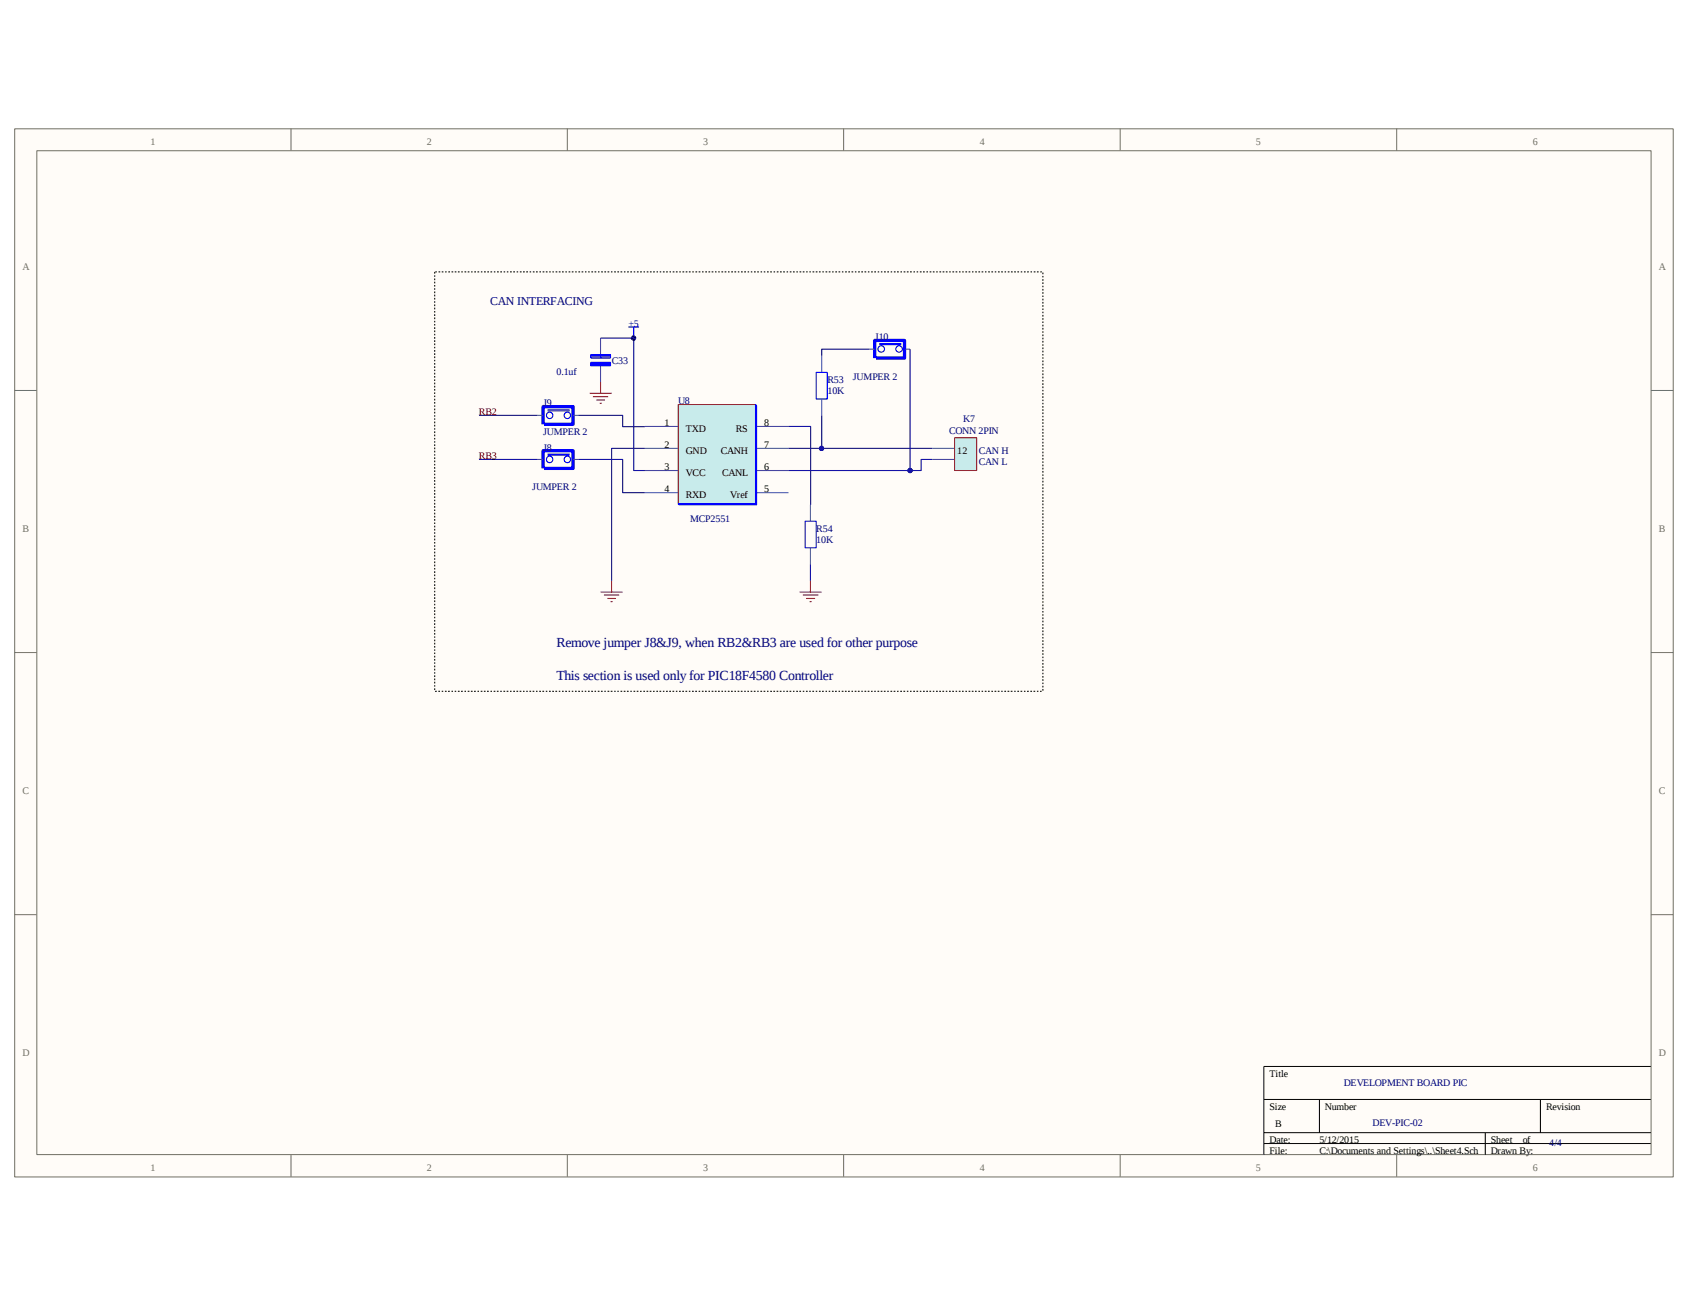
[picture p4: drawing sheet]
<svg xmlns="http://www.w3.org/2000/svg" width="279mm" height="216mm" viewBox="0 0 279 216" stroke-linecap="round" stroke-linejoin="round" font-family="sans-serif">
<path d="M2.5 21.4h274.8v173.6h-274.8z" fill-rule="evenodd" fill="#fffcf8"/>
<path d="M2.4 21.3h274.9v173.7h-274.9z" fill="none" stroke="#706f64" stroke-width=".17"/>
<path d="M6.1 25h267.5v166.3h-267.5z" fill-rule="evenodd" fill="#fffcf8"/>
<g fill="none" stroke="#706f64" stroke-width=".17">
<path d="M6.1 25h267.5v166.3h-267.5zM48.2 21.3v3.6M94 21.3v3.6M139.8 21.3v3.6M185.6 21.3v3.6M231.5 21.3v3.6M2.4 64.7h3.7M273.6 64.7h3.7M2.4 108.1h3.7M273.6 108.1h3.7M2.4 151.6h3.7M273.6 151.6h3.7"/>
<path d="M48.2 191.3v3.7M94 191.3v3.7M139.8 191.3v3.7M185.6 191.3v3.7M231.5 191.3v3.7"/>
</g>
<path d="M273.6 176.7h-64.2v14.6M209.4 182.2h64.2M209.4 187.7h64.2M209.4 189.5h64.2M218.7 182.2v5.5M246.1 187.7v3.6M255.3 182.2v5.5" fill="none" stroke="#000" stroke-width=".17"/>
<path d="M112.4 67.1h12.8v16.4h-12.8z" fill-rule="evenodd" fill="#c8ebeb"/>
<path d="M112.4 67h12.8v16.5h-12.8z" fill="none" stroke="#800000" stroke-width=".17"/>
<path d="M136.2 58.9v2.8M106.9 70.7h5.5M106.9 78h5.5M106.9 74.3h5.5M125.2 70.7h5.5M125.2 78h5.5M125.2 74.3h5.5M136.2 66.1v2.7M106.9 81.6h5.5M125.2 81.6h5.5M134.3 83.6v2.8M134.3 90.8v2.7" fill="none" stroke="#3465a4" stroke-width=".18"/>
<path d="M125.2 67l.2 .2v16.4h-12.9l-.1-.1h12.8zM135.3 61.7h1.8v4.4h-1.8zM133.4 86.4h1.9v4.4h-1.9z" fill="none" stroke="#00f" stroke-width=".18"/>
<path d="M145 59.3v-2.9h4.9v2.9h-4.7" fill="none" stroke="#00f" stroke-width=".54"/>
<circle cx="146" cy="57.8" r=".54" fill="#fffcf8"/>
<circle cx="146" cy="57.8" r=".54" fill="none" stroke="#00f" stroke-width=".18"/>
<circle cx="149" cy="57.8" r=".54" fill="#fffcf8"/>
<g fill="none" stroke="#00f" stroke-width=".18">
<path d="M145.7 57.1h3.7M145.7 56.9h3.7"/>
<circle cx="149" cy="57.8" r=".54"/>
</g>
<path d="M144.1 57.9h.9M149.9 57.9h.9" fill="none" stroke="#3465a4" stroke-width=".18"/>
<path d="M90 70.3v-2.9h5v2.9h-4.8" fill="none" stroke="#00f" stroke-width=".54"/>
<circle cx="91.1" cy="68.8" r=".53" fill="#fffcf8"/>
<circle cx="91.1" cy="68.8" r=".53" fill="none" stroke="#00f" stroke-width=".18"/>
<circle cx="94" cy="68.8" r=".53" fill="#fffcf8"/>
<g fill="none" stroke="#00f" stroke-width=".18">
<path d="M90.7 68.1h3.7M90.7 67.9h3.7"/>
<circle cx="94" cy="68.8" r=".53"/>
</g>
<path d="M89.1 68.8h.9M95 68.8h.8" fill="none" stroke="#3465a4" stroke-width=".18"/>
<path d="M90 77.6v-2.9h5v2.9h-4.8" fill="none" stroke="#00f" stroke-width=".54"/>
<circle cx="91.1" cy="76.1" r=".54" fill="#fffcf8"/>
<circle cx="91.1" cy="76.1" r=".54" fill="none" stroke="#00f" stroke-width=".18"/>
<circle cx="94" cy="76.1" r=".54" fill="#fffcf8"/>
<g fill="none" stroke="#00f" stroke-width=".18">
<path d="M90.7 75.4h3.7M90.7 75.2h3.7"/>
<circle cx="94" cy="76.1" r=".54"/>
</g>
<path d="M89.1 76.1h.9M95 76.1h.8" fill="none" stroke="#3465a4" stroke-width=".18"/>
<path d="M79.4 76.1h9.7M79.4 68.8h9.7M95.8 76.1h7.4v5.5h3.7M95.8 68.8h7.4v1.9h3.7M130.7 70.7h3.6v12.9" fill="none" stroke="#000080" stroke-width=".18"/>
<path d="M158.3 72.6h3.6v5.4h-3.6z" fill-rule="evenodd" fill="#c8ebeb"/>
<path d="M158.2 72.5h3.7v5.5h-3.7z" fill="none" stroke="#800000" stroke-width=".17"/>
<path d="M99.5 56v2.8M99.5 60.6v2.7M154.5 74.3h3.7M154.5 76.1h3.7" fill="none" stroke="#3465a4" stroke-width=".18"/>
<path d="M99.5 56h5.5v22h1.9M144.1 57.9h-7.9v1M150.8 57.9v20.1M106.9 74.3h-5.5v21.9M130.7 74.3h23.8M136.2 68.8v5.5M154.5 76.1h-1.9v1.9h-21.9M134.3 93.5v2.7" fill="none" stroke="#000080" stroke-width=".18"/>
<g fill="none" stroke="#f00" stroke-width=".18">
<path d="M97.7 65.2h3.7M98.2 65.7h2.6M98.8 66.3h1.5M99.4 66.8h.3M99.5 63.3v1.9M99.5 98.1h3.7M100.1 98.6h2.5M100.6 99.2h1.5M101.2 99.7h.3M101.4 96.2v1.9M132.5 98.1h3.7M133 98.6h2.6"/>
<path d="M133.6 99.2h1.5M134.2 99.7h.3M134.3 96.2v1.9"/>
</g>
<path d="M97.9 58.8h3.3v.5h-3.3zM97.9 59.2h3.3M97.9 58.9h3.3M99.5 58.8v.5M104.1 54.2h1.8M105 54.2v1.8M97.9 60h3.3v.6h-3.3zM97.9 60.2h3.3M97.9 60.4h3.3M99.5 60v.6" fill="none" stroke="#00f" stroke-width=".18"/>
<g fill="none" stroke="#000" stroke-width=".18">
<path d="M72 45v.3M72 45.6v.3M72 46.1v.3M72 46.7v.3M72 47.2v.3M72 47.8v.2M72 48.3v.3M72 48.8v.3M72 49.4v.2M72 49.9v.3M72 50.4v.3M72 51v.3"/>
<path d="M72 51.5v.3M72 52.1v.3M72 52.6v.3M72 53.2v.2M72 53.7v.2M72 54.2v.3M72 54.8v.2M72 55.3v.3M72 55.8v.3M72 56.4v.3M72 56.9v.3M72 57.5v.2"/>
<path d="M72 58v.3M72 58.5v.3M72 59.1v.2M72 59.6v.3M72.1 45h.3M72.7 45h.3M73.2 45h.3M73.8 45h.2M74.3 45h.3M74.8 45h.3M75.4 45h.2M75.9 45h.3"/>
<path d="M76.4 45h.3M77 45h.3M77.5 45h.3M78.1 45h.2M78.6 45h.3M79.1 45h.3M79.7 45h.2M80.2 45h.3M80.8 45h.2M81.3 45h.3M81.8 45h.3M82.4 45h.3"/>
<path d="M82.9 45h.3M83.5 45h.2M84 45h.2M84.5 45h.3M85.1 45h.2M85.6 45h.3M86.1 45h.3M86.7 45h.3M87.2 45h.3M87.8 45h.2M88.3 45h.3M88.8 45h.3"/>
<path d="M89.4 45h.2M89.9 45h.3M90.5 45h.2M91 45h.3M91.5 45h.3M92.1 45h.3M92.6 45h.3M93.1 45h.3M93.7 45h.2M94.2 45h.3M94.8 45h.2M95.3 45h.3"/>
<path d="M95.8 45h.3M96.4 45h.3M96.9 45h.3M97.5 45h.2M98 45h.3M98.5 45h.3M99.1 45h.2M99.6 45h.3M100.2 45h.2M100.7 45h.3M101.2 45h.3M101.8 45h.3"/>
<path d="M102.3 45h.3M102.8 45h.3M103.4 45h.2M103.9 45h.3M104.5 45h.2M105 45h.3M105.6 45h.2M106.1 45h.3M106.6 45h.3M107.2 45h.3M107.7 45h.3M108.2 45h.3"/>
<path d="M108.8 45h.2M109.3 45h.3M109.9 45h.2M110.4 45h.3M110.9 45h.3M111.5 45h.3M112 45h.3M112.6 45h.2M113.1 45h.3M113.6 45h.3M114.2 45h.2M114.7 45h.3"/>
<path d="M115.3 45h.2M115.8 45h.3M116.3 45h.3M116.9 45h.3M117.4 45h.3M117.9 45h.3M118.5 45h.2M119 45h.3M119.6 45h.2M120.1 45h.3M120.6 45h.3M121.2 45h.3"/>
<path d="M121.7 45h.3M122.3 45h.2M122.8 45h.3M123.3 45h.3M123.9 45h.2M124.4 45h.3M125 45h.2M125.5 45h.3M126 45h.3M126.6 45h.2M127.1 45h.3M127.6 45h.3"/>
<path d="M128.2 45h.2M128.7 45h.3M129.3 45h.2M129.8 45h.3M130.4 45h.2M130.9 45h.3M131.4 45h.3M132 45h.2M132.5 45h.3M133 45h.3M133.6 45h.2M134.1 45h.3"/>
<path d="M134.7 45h.2M135.2 45h.3M135.7 45h.3M136.3 45h.2M136.8 45h.3M137.3 45h.3M137.9 45h.2M138.4 45h.3M139 45h.2M139.5 45h.3M140.1 45h.2M140.6 45h.3"/>
<path d="M141.1 45h.3M141.7 45h.2M142.2 45h.3M142.7 45h.3M143.3 45h.2M143.8 45h.3M144.4 45h.2M144.9 45h.3M145.5 45h.2M146 45h.2M146.5 45h.3M147 45h.3"/>
<path d="M147.6 45h.2M148.1 45h.3M148.7 45h.2M149.2 45h.3M149.8 45h.2M150.3 45h.3M150.8 45h.3M151.4 45h.2M151.9 45h.3M152.4 45h.3M153 45h.2M153.5 45h.3"/>
<path d="M154.1 45h.2M154.6 45h.3M155.2 45h.2M155.7 45h.3M156.2 45h.3M156.7 45h.3M157.3 45h.3M157.8 45h.3M158.4 45h.2M158.9 45h.3M159.5 45h.2M160 45h.3"/>
<path d="M160.5 45h.3M161.1 45h.2M161.6 45h.3M162.1 45h.3M162.7 45h.2M163.2 45h.3M163.8 45h.2M164.3 45h.3M164.9 45h.2M165.4 45h.3M165.9 45h.3M166.5 45h.2"/>
<path d="M167 45h.3M167.5 45h.3M168.1 45h.2M168.6 45h.3M169.2 45h.2M169.7 45h.3M170.2 45h.3M170.8 45h.2M171.3 45h.3M171.8 45h.3M172.4 45h.2M172.8 45.2v.2"/>
<path d="M172.8 45.7v.3M172.8 46.2v.3M172.8 46.8v.3M172.8 47.3v.3M172.8 47.9v.3M172.8 48.4v.3M172.8 49v.2M172.8 49.5v.3M172.8 50v.3M172.8 50.6v.2M172.8 51.1v.3M172.8 51.6v.3"/>
<path d="M172.8 52.2v.3M172.8 52.7v.3M172.8 53.3v.2M172.8 53.8v.3M172.8 54.3v.3M172.8 54.9v.2M172.8 55.4v.3M172.8 56v.2M172.8 56.5v.3M172.8 57v.3M172.8 57.6v.3M172.8 58.1v.3"/>
<path d="M172.8 58.7v.2M172.8 59.2v.2M172.8 59.7v.3M72 60.1v.3M72 60.7v.3M72 61.2v.3M72 61.8v.3M72 62.3v.3M72 62.9v.2M72 63.4v.3M72 63.9v.3M72 64.5v.2"/>
<path d="M72 65v.3M72 65.5v.3M72 66.1v.3M72 66.6v.3M72 67.2v.2M72 67.7v.3M72 68.2v.3M72 68.8v.2M72 69.3v.3M72 69.8v.3M72 70.4v.3M72 70.9v.3"/>
<path d="M72 71.5v.3M72 72v.3M72 72.6v.2M72 73.1v.2M72 73.6v.3M72 74.2v.2M72 74.7v.3M72 75.2v.3M72 75.8v.3M72 76.3v.3M72 76.9v.2M72 77.4v.3"/>
<path d="M72 77.9v.3M72 78.5v.2M72 79v.3M72 79.6v.2M172.8 60.3v.2M172.8 60.8v.3M172.8 61.3v.3M172.8 61.9v.3M172.8 62.4v.3M172.8 63v.2M172.8 63.5v.3M172.8 64v.3"/>
<path d="M172.8 64.6v.2M172.8 65.1v.3M172.8 65.7v.2M172.8 66.2v.3M172.8 66.7v.3M172.8 67.3v.3M172.8 67.8v.3M172.8 68.3v.3M172.8 68.9v.2M172.8 69.4v.3M172.8 70v.2M172.8 70.5v.3"/>
<path d="M172.8 71v.3M172.8 71.6v.3M172.8 72.1v.3M172.8 72.7v.2M172.8 73.2v.3M172.8 73.7v.3M172.8 74.3v.2M172.8 74.8v.3M172.8 75.4v.2M172.8 75.9v.3M172.8 76.4v.3M172.8 77v.3"/>
<path d="M172.8 77.5v.3M172.8 78v.3M172.8 78.6v.2M172.8 79.1v.3M172.8 79.7v.2M72 80.1v.3M72 80.6v.3M72 81.2v.3M72 81.7v.3M72 82.2v.3M72 82.8v.2M72 83.3v.3"/>
<path d="M72 83.9v.2M72 84.4v.3M72 84.9v.3M72 85.5v.3M72 86v.3M72 86.6v.2M72 87.1v.3M72 87.6v.3M72 88.2v.2M72 88.7v.3M72 89.3v.2M72 89.8v.3"/>
<path d="M72 90.3v.3M72 90.9v.2M72 91.4v.3M72 91.9v.3M72 92.5v.2M72 93v.3M72 93.6v.2M72 94.1v.3M72 94.7v.2M72 95.2v.3M72 95.7v.3M72 96.3v.2"/>
<path d="M72 96.8v.3M72 97.3v.3M72 97.9v.2M72 98.4v.3M72 99v.2M72 99.5v.3M172.8 80.2v.3M172.8 80.8v.2M172.8 81.3v.3M172.8 81.8v.3M172.8 82.4v.3M172.8 82.9v.3"/>
<path d="M172.8 83.4v.3M172.8 84v.2M172.8 84.5v.3M172.8 85.1v.2M172.8 85.6v.3M172.8 86.1v.3M172.8 86.7v.3M172.8 87.2v.3M172.8 87.8v.2M172.8 88.3v.2M172.8 88.8v.3M172.8 89.4v.2"/>
<path d="M172.8 89.9v.3M172.8 90.5v.2M172.8 91v.3M172.8 91.5v.3M172.8 92.1v.3M172.8 92.6v.3M172.8 93.1v.3M172.8 93.7v.2M172.8 94.2v.3M172.8 94.8v.2M172.8 95.3v.3M172.8 95.8v.3"/>
<path d="M172.8 96.4v.3M172.8 96.9v.3M172.8 97.5v.2M172.8 98v.3M172.8 98.5v.3M172.8 99.1v.2M172.8 99.6v.3M72 100v.3M72 100.6v.3M72 101.1v.3M72 101.6v.3M72 102.2v.2"/>
<path d="M72 102.7v.3M72 103.3v.2M72 103.8v.3M72 104.4v.2M72 104.9v.3M72 105.4v.3M72 106v.3M72 106.5v.3M72 107v.3M72 107.6v.2M72 108.1v.3M72 108.7v.2"/>
<path d="M72 109.2v.3M72 109.7v.3M72 110.3v.3M72 110.8v.3M72 111.4v.2M72 111.9v.3M72 112.4v.3M72 113v.2M72 113.5v.3M72 114.1v.2M72.1 114.5h.3M72.6 114.5h.3"/>
<path d="M73.2 114.5h.2M73.7 114.5h.3M74.3 114.5h.2M74.8 114.5h.3M75.4 114.5h.2M75.9 114.5h.3M76.4 114.5h.3M77 114.5h.2M77.5 114.5h.3M78 114.5h.3M78.6 114.5h.2M79.1 114.5h.3"/>
<path d="M79.7 114.5h.2M80.2 114.5h.3M80.7 114.5h.3M81.3 114.5h.2M81.8 114.5h.3M82.3 114.5h.3M82.9 114.5h.2M83.4 114.5h.3M84 114.5h.2M84.5 114.5h.3M85.1 114.5h.2M85.6 114.5h.3"/>
<path d="M86.1 114.5h.3M86.7 114.5h.2M87.2 114.5h.3M87.7 114.5h.3M88.3 114.5h.2M88.8 114.5h.3M89.4 114.5h.2M89.9 114.5h.3M90.5 114.5h.2M91 114.5h.3M91.5 114.5h.3M92 114.5h.3"/>
<path d="M92.6 114.5h.3M93.1 114.5h.3M93.7 114.5h.2M94.2 114.5h.3M94.8 114.5h.2M95.3 114.5h.3M95.8 114.5h.3M96.4 114.5h.2M96.9 114.5h.3M97.4 114.5h.3M98 114.5h.2M98.5 114.5h.3"/>
<path d="M99.1 114.5h.2M99.6 114.5h.3M100.2 114.5h.2M100.7 114.5h.3M101.2 114.5h.3M101.8 114.5h.2M102.3 114.5h.3M102.8 114.5h.3M103.4 114.5h.2M103.9 114.5h.3M104.5 114.5h.2M105 114.5h.3"/>
<path d="M105.5 114.5h.3M106.1 114.5h.2M106.6 114.5h.3M107.1 114.5h.3M107.7 114.5h.2M108.2 114.5h.3M108.8 114.5h.2M109.3 114.5h.3M109.9 114.5h.2M110.4 114.5h.3M110.9 114.5h.3M111.4 114.5h.3"/>
<path d="M112 114.5h.3M112.5 114.5h.3M113.1 114.5h.2M113.6 114.5h.3M114.2 114.5h.2M114.7 114.5h.3M115.2 114.5h.3M115.8 114.5h.2M116.3 114.5h.3M116.8 114.5h.3M117.4 114.5h.3M117.9 114.5h.3"/>
<path d="M118.5 114.5h.2M119 114.5h.3M119.6 114.5h.2M120.1 114.5h.2M120.6 114.5h.3M121.1 114.5h.3M121.7 114.5h.3M122.2 114.5h.3M122.8 114.5h.2M123.3 114.5h.3M123.9 114.5h.2M124.4 114.5h.3"/>
<path d="M124.9 114.5h.3M125.5 114.5h.2M126 114.5h.3M126.5 114.5h.3M127.1 114.5h.3M127.6 114.5h.3M128.2 114.5h.2M128.7 114.5h.3M129.2 114.5h.3M129.8 114.5h.2M130.3 114.5h.3M130.8 114.5h.3"/>
<path d="M131.4 114.5h.3M131.9 114.5h.3M132.5 114.5h.3M133 114.5h.3M133.6 114.5h.2M134.1 114.5h.3M134.6 114.5h.3M135.2 114.5h.2M135.7 114.5h.3M136.2 114.5h.3M136.8 114.5h.3M137.3 114.5h.3"/>
<path d="M137.9 114.5h.2M138.4 114.5h.3M139 114.5h.2M139.5 114.5h.3M140 114.5h.3M140.5 114.5h.3M141.1 114.5h.3M141.6 114.5h.3M142.2 114.5h.3M142.7 114.5h.3M143.3 114.5h.2M143.8 114.5h.3"/>
<path d="M144.4 114.5h.2M144.9 114.5h.2M145.4 114.5h.3M145.9 114.5h.3M146.5 114.5h.3M147 114.5h.3M147.6 114.5h.2M148.1 114.5h.3M148.7 114.5h.2M149.2 114.5h.3M149.7 114.5h.3M150.3 114.5h.2"/>
<path d="M150.8 114.5h.3M151.3 114.5h.3M151.9 114.5h.3M152.4 114.5h.3M153 114.5h.2M153.5 114.5h.3M154 114.5h.3M154.6 114.5h.2M155.1 114.5h.3M155.6 114.5h.3M156.2 114.5h.3M156.7 114.5h.3"/>
<path d="M157.3 114.5h.3M157.8 114.5h.3M158.4 114.5h.2M158.9 114.5h.3M159.4 114.5h.3M160 114.5h.2M160.5 114.5h.3M161 114.5h.3M161.6 114.5h.3M162.1 114.5h.3M162.7 114.5h.2M163.2 114.5h.3"/>
<path d="M163.7 114.5h.3M164.3 114.5h.2M164.8 114.5h.3M165.3 114.5h.3M165.9 114.5h.3M166.4 114.5h.3M167 114.5h.3M167.5 114.5h.3M168.1 114.5h.2M168.6 114.5h.3M169.1 114.5h.3M169.7 114.5h.2"/>
<path d="M170.2 114.5h.3M170.7 114.5h.3M171.3 114.5h.3M171.8 114.5h.3M172.4 114.5h.2M172.8 100.2v.2M172.8 100.7v.3M172.8 101.2v.3M172.8 101.8v.2M172.8 102.3v.3M172.8 102.8v.3M172.8 103.4v.2"/>
<path d="M172.8 103.9v.3M172.8 104.5v.2M172.8 105v.3M172.8 105.6v.2M172.8 106.1v.3M172.8 106.6v.3M172.8 107.2v.2M172.8 107.7v.3M172.8 108.2v.3M172.8 108.8v.2M172.8 109.3v.3M172.8 109.9v.2"/>
<path d="M172.8 110.4v.3M172.8 110.9v.3M172.8 111.5v.2M172.8 112v.3M172.8 112.5v.3M172.8 113.1v.2M172.8 113.6v.3M172.8 114.2v.2"/>
</g>
<circle cx="105" cy="56" r=".35" fill="#000080"/>
<path d="M104.6 56l.1 .2M105 55.7l-.2 .1M105.2 56.3l-.2 .1M105.3 55.8v.3" fill="none" stroke="#000" stroke-width=".18"/>
<circle cx="105" cy="56" r=".35" fill="none" stroke="#000080" stroke-width=".17"/>
<circle cx="136.1" cy="74.3" r=".35" fill="#000080"/>
<circle cx="136.1" cy="74.3" r=".35" fill="none" stroke="#000080" stroke-width=".17"/>
<circle cx="150.8" cy="78" r=".35" fill="#000080"/>
<circle cx="150.8" cy="78" r=".35" fill="none" stroke="#000080" stroke-width=".17"/>
<g font-size="2.3" fill="#000080">
<text x="92.2" y="107.2">Remove jumper J8&amp;J9, when RB2&amp;RB3 are used for other purpose</text>
<text x="92.2" y="112.7">This section is used only for PIC18F4580 Controller</text>
</g>
<text font-size="2" fill="#000080" x="81.2" y="50.5">CAN INTERFACING</text>
<g font-size="1.7" fill="#706f64">
<text x="24.9" y="24">1</text>
<text x="70.7" y="24">2</text>
<text x="116.5" y="24">3</text>
<text x="162.3" y="24">4</text>
<text x="208.1" y="24">5</text>
<text x="254" y="24">6</text>
<text x="3.7" y="44.8">A</text>
<text x="274.9" y="44.8">A</text>
<text x="3.7" y="88.2">B</text>
<text x="274.9" y="88.2">B</text>
<text x="3.7" y="131.6">C</text>
<text x="274.9" y="131.6">C</text>
<text x="3.7" y="175">D</text>
<text x="274.9" y="175">D</text>
<text x="24.9" y="194">1</text>
<text x="70.7" y="194">2</text>
<text x="116.5" y="194">3</text>
<text x="162.3" y="194">4</text>
<text x="208.1" y="194">5</text>
<text x="254" y="194">6</text>
</g>
<text font-size="1.7" fill="#00f" x="104.2" y="54.2">+5</text>
<g font-size="1.7" fill="#000080">
<text x="145" y="56.4">J10</text>
<text x="92.2" y="62.2">0.1uf</text>
<text x="101.4" y="60.4">C33</text>
<text x="137.1" y="63.5">R53</text>
<text x="137.1" y="65.3">10K</text>
<text x="141.3" y="63">JUMPER 2</text>
<text x="90" y="67.3">J9</text>
<text x="112.4" y="67">U8</text>
<text x="157.3" y="71.9">CONN 2PIN</text>
<text x="159.6" y="69.9">K7</text>
<text x="90" y="72.1">JUMPER 2</text>
<text x="90" y="74.6">J8</text>
<text x="162.2" y="75.2">CAN H</text>
<text x="162.2" y="77">CAN L</text>
<text x="88.2" y="81.2">JUMPER 2</text>
<text x="114.4" y="86.5">MCP2551</text>
<text x="135.3" y="88.2">R54</text>
<text x="135.3" y="90">10K</text>
<text x="222.7" y="180">DEVELOPMENT BOARD PIC</text>
<text x="227.4" y="186.5">DEV-PIC-02</text>
<text x="256.8" y="189.8">4/4</text>
</g>
<g font-size="1.7" fill="#800000">
<text x="79.4" y="68.8">RB2</text>
<text x="79.4" y="76.1">RB3</text>
</g>
<g font-size="1.7">
<text x="110.1" y="70.6">1</text>
<text x="113.7" y="71.5">TXD</text>
<text x="122" y="71.5">RS</text>
<text x="126.6" y="70.6">8</text>
<text x="110.1" y="77.9">3</text>
<text x="110.1" y="74.3">2</text>
<text x="113.7" y="75.2">GND</text>
<text x="119.5" y="75.2">CANH</text>
<text x="126.6" y="77.9">6</text>
<text x="126.6" y="74.3">7</text>
<text x="158.6" y="75.2">12</text>
<text x="110.1" y="81.6">4</text>
<text x="113.7" y="82.5">RXD</text>
<text x="113.7" y="78.8">VCC</text>
<text x="119.7" y="78.8">CANL</text>
<text x="121" y="82.5">Vref</text>
<text x="126.6" y="81.6">5</text>
<text x="210.4" y="178.5">Title</text>
<text x="210.4" y="184">Size</text>
<text x="219.6" y="184">Number</text>
<text x="256.2" y="184">Revision</text>
<text x="210.4" y="189.4">Date:</text>
<text x="210.4" y="191.3">File:</text>
<text x="211.3" y="186.7">B</text>
<text x="218.7" y="189.4">5/12/2015</text>
<text x="218.7" y="191.3">C:\Documents and Settings\..\Sheet4.Sch</text>
<text x="247.1" y="189.4">Sheet</text>
<text x="247.1" y="191.3">Drawn By:</text>
<text x="252.3" y="189.4">of</text>
</g>
</svg>
